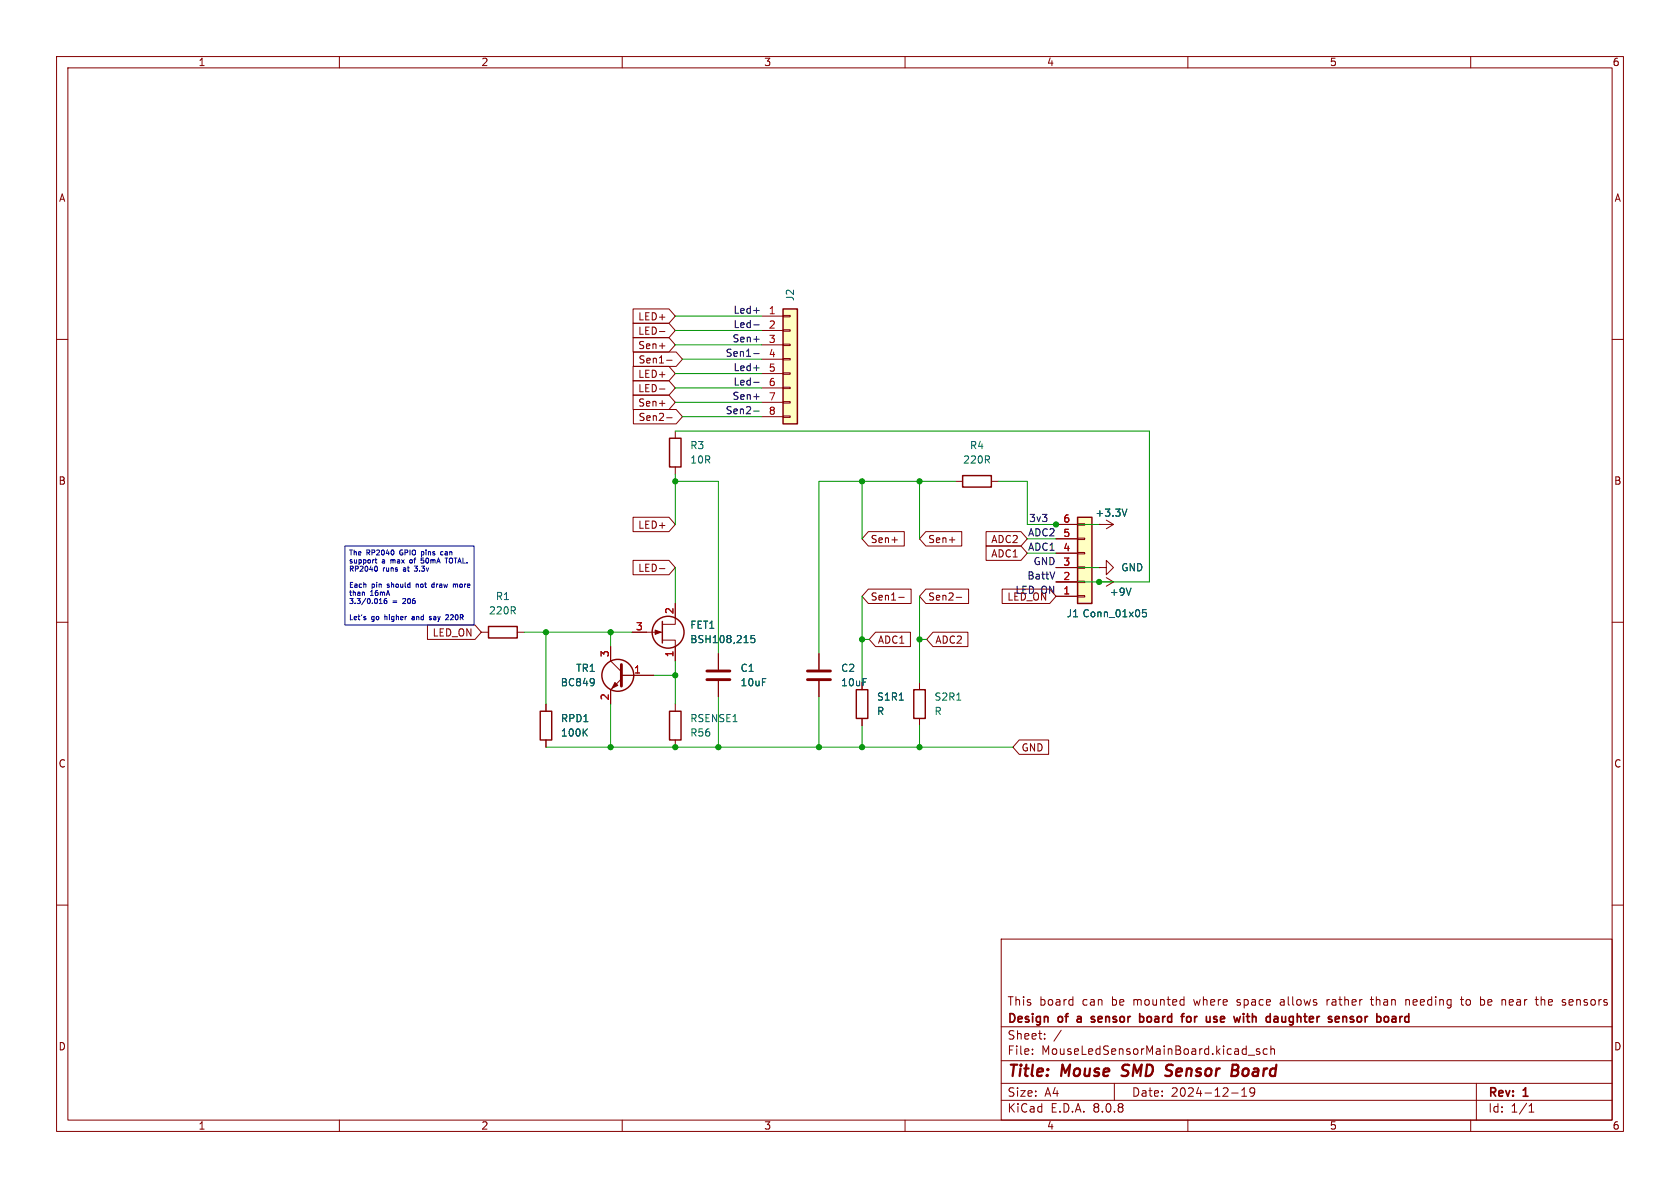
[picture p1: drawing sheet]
<svg xmlns="http://www.w3.org/2000/svg" width="297mm" height="210mm" viewBox="0 0 297 210" stroke-linecap="round" stroke-linejoin="round" font-family="sans-serif">
<g fill="none" stroke="#840000" stroke-width=".18">
<path d="M10 10h277v190h-277zM12 12h273v186h-273zM60 10v2M110 10v2M160 10v2M210 10v2M260 10v2M10 60h2M119.4 76.2v1.3M285 60h2M119.4 82.6v1.2M168.9 85.1h1.3"/>
<path d="M175.3 85.1h1.2M194.3 92.7h.1M194.3 92.7h2.5M195.6 91.9l1.2 .8M196.8 92.7l-1.2 .8M10 110h2M85.1 111.8h1.3M91.4 111.8h1.3M107.9 114.3v2.5l2 1.9M109.9 119.4h5.7M111.8 111.8h5.3M117.1 113.2h2.3v3.6"/>
<path d="M119.4 106.7v3.7h-2.3M127 115.6v2.8M144.8 115.6v2.8M194.3 100.3h1.3v-1.2l1.2 1.2-1.2 1.3v-1.3M194.3 100.3h.1M285 110h2M96.5 124.5v1.2M96.5 130.8v1.3M109.9 120l-2 1.9v2.6M119.4 124.5v1.2M119.4 130.8v1.3M127 120.4v2.8"/>
<path d="M144.8 120.4v2.8M152.4 127v1.3M162.6 120.7v1.2M162.6 127v1.3M10 160h2M177 166h108v32h-108zM226.4 177.2v.4M234.6 176.7v1M234.9 176.7l-.3 .3M242.2 176.7h.6M242.5 176.2v1.3l.3 .2M248.5 176.7v1"/>
<path d="M249.1 176.8l-.4-.1-.2 .1M258.2 176.7h.5M258.4 176.2v1.3l.3 .2M261.9 176.7h.3l.3 .3-.1 .6-.5 .1M266.1 176.8l.1 .9M272.5 176.2v1.5M272.7 176.7l-.2 .1M277.6 176.7l-.2 .2v.6l.2 .2M278.1 177.1l-.7 .1M285 160h2M60 198v2M110 198v2"/>
<path d="M160 198v2M177 194.5h108M177 191.5h108M177 187.5h108M177 181.5h108M182.5 186.3v.1M182.5 185.5v.1M184.7 183.6v.1M184.7 182.8v.1M187.6 182.1l-1.3 2M197 191.5v3M210 198v2"/>
<path d="M217.7 193.2h1.2M219.5 193.8h.9M219.5 192.7l.5-.4v1.5M220.7 186.5h1.1M221.8 192.9l-.3 .3h-.3l-.2-.3 .1-.5 .4-.1 .2 .1a.99 .99 0 0 1-.3 1.4h-.3M222.7 185.5l-.4-.1-.2 .2 .1 .2 .5 .2v.3h-.6M224 185.5l-.4-.1-.3 .3v.4l.2 .2h.5M224.7 185.5l.2-.1 .3 .1 .1 .9M224.7 184.9v1.5M260 198v2M261 191.5v6.5M270.3 196.6h.9"/>
<path d="M270.3 195.5l.4-.4v1.5"/>
</g>
<path d="M198.3 190.1l.2 .1M198.6 188.4l-.1 .2v.4M206.5 189.2l.5 .2M207 190l-.3 .2h-.4M207.1 188.2l-.7 .1M217.8 189.2h.7M217.9 188.2h.7a.49 .49 0 0 1 .3 .5 .49 .49 0 0 1-.4 .5M218.5 189.2l.3 .1a.58 .58 0 0 1-.4 .9h-.7" fill="none" stroke="#840000" stroke-width=".4"/>
<g fill="none" stroke="#840000" stroke-width=".3">
<path d="M192.9 180l.7 .4-.3 .3-.4-.1M193.5 179.8l-.4-.1-.2 .2M201.5 179.2v1.5M201.6 179.7h.3l.3 .3-.1 .5-.5 .2M209.9 179.8l.4-.1 .3 .3v.4l-.3 .3-.4-.1-.1-.2v-.4zM214.8 179.7l.3 .1M219.8 179.2v.1M220.3 179.7h.6M220.6 179.2v1.3l.3 .2M227.3 179.7v1M237.6 179.7h.2l.3 .2v.8M239.1 179.7l-.3 .1-.1 .1 .1 .2 .3 .1"/>
<path d="M243.4 179.2v1.5M247.5 179.7v1M247.9 179.7l-.3 .1-.1 .2M190.5 180.2v.4M214.8 180.2l.3 .1 .1 .2-.2 .2h-.3M226.6 180.5l.2 .2 .5-.2M238.7 180.6l.4 .1"/>
</g>
<g fill="none" stroke="#840000" stroke-width=".25">
<path d="M118.4 77.5h2v5.1h-2zM170.2 84.1h5.1v2h-5.1zM86.4 110.7h5v2.1h-5zM117.1 109.9v3.8M95.5 125.7h2v5.1h-2zM118.4 125.7h2v5.1h-2zM151.4 121.9h2v5.1h-2zM161.5 121.9h2.1v5.1h-2.1z"/>
<circle cx="109.2" cy="119.4" r="2.82"/>
<circle cx="118.1" cy="111.8" r="2.82"/>
</g>
<path d="M199.2 90l-.4 1.3M133.4 112.3h-.6l-.1 .6 .2-.1 .4 .1 .2 .2-.1 .4-.2 .1-.5-.1M103.3 129.4l.5 .7M103.8 128.8l-.7 .8M104.9 120l.1 .1a1.07 1.07 0 0 1-.1 1M105.1 120.5l-.2 .2M159 123.8h.7M169.1 123.8h.8" fill="none" stroke="#006464" stroke-width=".18"/>
<path d="M109.9 117.5v3.8M125 118.6h4M142.7 118.6h4.1M125 120.1h4M142.7 120.1h4.1" fill="none" stroke="#840000" stroke-width=".51"/>
<g fill="#840000" stroke="#840000" stroke-width=".18">
<path d="M108.7 120.7l.5 .5-1 .5z"/>
<path d="M115.8 111.4l1 .4-1 .3z"/>
</g>
<path d="M190.5 91.4h2.5v15.3h-2.5z" fill="#ffffc2"/>
<path d="M186.7 97.8h3.8M186.7 95.3h3.8M186.7 92.7h3.8M190.5 92.6h1.3v.2h-1.3zM190.5 95.1h1.3v.3h-1.3zM190.5 97.7h1.3v.2h-1.3zM186.7 105.4h3.8M186.7 102.9h3.8M186.7 100.3h3.8M190.5 100.2h1.3v.3h-1.3zM190.5 102.7h1.3v.3h-1.3zM190.5 105.3h1.3v.2h-1.3z" fill="none" stroke="#840000" stroke-width=".18"/>
<path d="M190.5 91.4h2.5v15.3h-2.5z" fill="none" stroke="#840000" stroke-width=".25"/>
<path d="M202.6 107.8h-.6v.6l.1-.1h.5l.1 .2-.1 .4-.2 .1-.4-.1" fill="none" stroke="#006464" stroke-width=".18"/>
<path d="M138.4 54.6h2.6v20.3h-2.6z" fill="#ffffc2"/>
<g fill="none" stroke="#840000" stroke-width=".18">
<path d="M111.9 57.1h6.4l1.1 1.3-1.1 1.3h-6.4zM111.9 54.6h6.4l1.1 1.3-1.1 1.3h-6.4zM111.9 59.7h6.4l1.1 1.3-1.1 1.2h-6.4zM116.6 58.6h.9M134.6 55.9h3.8M134.6 58.4h3.8M138.4 58.3h1.3v.2h-1.3zM138.4 55.8h1.3v.2h-1.3zM111.9 69.8h6.4l1.1 1.3-1.1 1.3h-6.4zM111.9 67.3h6.4l1.1 1.3-1.1 1.3h-6.4zM111.9 64.8h6.4l1.1 1.2-1.1 1.3h-6.4zM112 62.2h7.5l1.1 1.3-1.1 1.3h-7.5z"/>
<path d="M112 72.4h7.5l1.1 1.3-1.1 1.2h-7.5zM116.6 71.3h.9M116.6 68.8h.9M116.6 61.1h.9M117.9 63.7h.9M117.9 73.8h.9M134.6 61h3.8M134.6 63.5h3.8M134.6 66h3.8M134.6 68.6h3.8M134.6 71.1h3.8M134.6 73.7h3.8"/>
<path d="M138.4 73.5h1.3v.3h-1.3zM138.4 71h1.3v.2h-1.3zM138.4 68.5h1.3v.2h-1.3zM138.4 65.9h1.3v.3h-1.3zM138.4 63.4h1.3v.2h-1.3zM138.4 60.8h1.3v.3h-1.3zM111.9 91.4h6.4l1.1 1.3-1.1 1.3h-6.4zM111.9 99.1h6.4l1.1 1.2-1.1 1.3h-6.4zM153.5 94h6.4v2.5h-6.4l-1.1-1.2zM157.7 95.4h.9M163.7 94h6.3v2.5h-6.3l-1.1-1.2zM167.8 95.4h1"/>
<path d="M174.3 96.5h6.2l1.1 1.3-1.1 1.3h-6.2zM174.3 94h6.2l1.1 1.3-1.1 1.2h-6.2zM186.7 97.8h3.8M186.7 95.3h3.8M186.7 92.7h3.8M194.3 92.7h.1M75.6 110.5h8.4l1.1 1.3-1.1 1.2h-8.4zM107.9 114.3v2.5M109.9 119.4h5.7M111.8 111.8h2.5M116.6 100.5h.9M119.4 106.7v2.5"/>
<path d="M119.4 114.3v2.5M127 115.6v2.8M144.8 115.6v2.8M153.5 104.1h7.6v2.6h-7.6l-1.1-1.3zM154.8 111.8h6.2v2.5h-6.2l-1.1-1.3zM158.9 105.6h1M163.7 104.1h7.5v2.6h-7.5l-1.1-1.3zM164.9 111.8h6.2v2.5h-6.2l-1.1-1.3zM169 105.6h1M177.2 104.1h8.4l1.1 1.3-1.1 1.3h-8.4zM186.7 102.9h3.8M186.7 105.4h3.8"/>
<path d="M186.7 100.3h3.8M194.3 102.9h.1M194.3 100.3h.1M194.3 102.9h2.5M195.6 102.1l1.2 .8M196.8 102.9l-1.2 .7M96.5 124.5v1.2M96.5 130.8v1.3M107.9 121.9v2.6M127 120.4v2.8M144.8 120.4v2.8M152.4 127v1.3"/>
<path d="M180.2 130.8h5.2v2.6h-5.2l-1.1-1.3z"/>
</g>
<path d="M138.4 54.6h2.6v20.3h-2.6z" fill="none" stroke="#840000" stroke-width=".25"/>
<path d="M199.2 90l-.4 1.3M133.4 112.3h-.6l-.1 .6 .2-.1 .4 .1 .2 .2-.1 .4-.2 .1-.5-.1M199.9 104l-.4 1.2M202.6 107.8h-.6v.6l.1-.1h.5l.1 .2-.1 .4-.2 .1-.4-.1M103.3 129.4l.5 .7M103.8 128.8l-.7 .8M104.9 120l.1 .1a1.07 1.07 0 0 1-.1 1M105.1 120.5l-.2 .2M159 123.8h.7" fill="none" stroke="#006464" stroke-width=".18"/>
<path d="M133.2 57.4h1M133.2 60h1M133.2 54.9h1M133.2 70.1h1M133.2 72.7h1M133.2 65h1M133.2 67.6h1M133.2 62.5h1M186.5 101.1l-.5 1.3" fill="none" stroke="#0f0f0f" stroke-width=".18"/>
<g fill="none" stroke="#0000c2" stroke-width=".18">
<path d="M61 96.5h22.8v14h-22.8zM66.4 98.7v.7l.2 .1M68.5 97.2l-.2 .6M72.6 98.9l-.2 .2v.3l.3 .1M74.4 99.5h.5M74.5 97.5v.9M74.5 98.1h.3M74.8 97.5l-.3 .1M74.9 98.7h-.4l-.1 .4 .4-.1M78.3 97.6l-.2-.1-.2 .2 .1 .4h.3M79.4 98.9l.1 .5M64.3 104.7l.1 .1v.5"/>
<path d="M64.6 109.3l.1 .1-.1 .2M64.6 109h.1M64.7 105.8l-.8 1.1M65.6 100l-.2 .7M66.4 100.1a.47 .47 0 0 1 .3 .4 .47 .47 0 0 1-.3 .5M67.1 106.7h.5M67.3 105.8v.9M67.9 106v.6h.5l-.1-.4-.2-.1-.2 .2M71.3 105.9h.3M72.1 100.1v.7M72.2 105.9h.2M73.1 109h-.2"/>
<path d="M73.2 109.2l-.4 .1 .1 .2 .3 .1M73.2 100.9l.4 .1M73.3 105.8l-.2 .1M73.6 103.2v.6M73.8 100.1l-.3 .3M73.8 103.2l-.2 .1M74.5 100.1h.6l-.3 .3M75.2 102.9v.8M76.2 109h-.2l-.1 .1 .3 .2v.2h-.3M76.8 103.3l-.3-.1-.2 .2 .1 .4h.4M76.8 102.9v.9M78.8 108.8l.3-.1 .2 .2-.6 .7h.6"/>
<path d="M80.3 103.2l.2 .2M80.5 103.4l.1-.2 .3 .2M80.5 103.4v.4"/>
</g>
<g fill="none" stroke="#009600" stroke-width=".18">
<path d="M119.4 58.4h15.2M119.4 55.9h15.2M119.4 61h15.2M119.4 71.1h15.2M119.4 66h15.2M119.4 76.2h83.8v26.7h-16.5M119.4 68.6h15.2M120.6 73.7h14M120.6 63.5h14M119.4 83.8v8.9M119.4 85.1h7.6v30.5M152.4 85.1v10.2"/>
<path d="M162.6 85.1v10.2M168.9 85.1h-24.1v30.5M176.5 85.1h5.1v7.6h12.7M181.6 95.3h5.1M181.6 97.8h5.1M92.7 111.8h19.1M96.5 111.8v12.7M107.9 111.8v2.5M115.6 119.4h3.8M119.4 100.3v6.4M119.4 116.8v7.7M152.4 105.4v15.3"/>
<path d="M152.4 113h1.3M162.6 113h1.2M162.6 105.4v15.3M186.7 100.3h7.6M96.5 132.1h82.6M107.9 124.5v7.6M127 123.2v8.9M144.8 123.2v8.9M152.4 128.3v3.8M162.6 128.3v3.8"/>
</g>
<g fill="#009600" stroke="#009600" stroke-width=".18">
<circle cx="107.9" cy="111.8" r=".46"/>
<circle cx="107.9" cy="132.1" r=".46"/>
<circle cx="127" cy="132.1" r=".46"/>
<circle cx="144.8" cy="132.1" r=".46"/>
<circle cx="119.4" cy="132.1" r=".46"/>
<circle cx="119.4" cy="119.4" r=".46"/>
<circle cx="96.5" cy="111.8" r=".46"/>
<circle cx="152.4" cy="132.1" r=".46"/>
<circle cx="162.6" cy="132.1" r=".46"/>
<circle cx="162.6" cy="113" r=".46"/>
<circle cx="119.4" cy="85.1" r=".46"/>
<circle cx="152.4" cy="85.1" r=".46"/>
<circle cx="152.4" cy="113" r=".46"/>
<circle cx="162.6" cy="85.1" r=".46"/>
<circle cx="194.3" cy="102.9" r=".46"/>
<circle cx="186.7" cy="92.7" r=".46"/>
</g>
<g font-size="2.8" fill="#840000">
<text x="178" y="190.9">Title:</text>
<text x="187.7" y="190.9">Mouse</text>
<text x="199.2" y="190.9">SMD</text>
<text x="207.7" y="190.9">Sensor</text>
<text x="220.2" y="190.9">Board</text>
</g>
<g font-size="2.1" fill="#840000">
<text x="178" y="178">This</text>
<text x="183.7" y="178">board</text>
<text x="191.4" y="178">can</text>
<text x="196.7" y="178">be</text>
<text x="200.6" y="178">mounted</text>
<text x="211.5" y="178">where</text>
<text x="219.2" y="178">space</text>
<text x="227" y="178">allows</text>
<text x="235.4" y="178">rather</text>
<text x="243.4" y="178">than</text>
<text x="249.6" y="178">needing</text>
<text x="259.7" y="178">to</text>
<text x="263.2" y="178">be</text>
<text x="267.1" y="178">near</text>
<text x="273.3" y="178">the</text>
<text x="278.1" y="178">sensors</text>
<text x="178" y="184">Sheet:</text>
<text x="178" y="181.2">Design</text>
<text x="187.2" y="181.2">of</text>
<text x="191.1" y="181.2">a</text>
<text x="194.2" y="181.2">sensor</text>
<text x="203.3" y="181.2">board</text>
<text x="211.4" y="181.2">for</text>
<text x="216.3" y="181.2">use</text>
<text x="221.9" y="181.2">with</text>
<text x="228.2" y="181.2">daughter</text>
<text x="239.8" y="181.2">sensor</text>
<text x="248.9" y="181.2">board</text>
<text x="178" y="186.7">File:</text>
<text x="184.1" y="186.7">MouseLedSensorMainBoard.kicad_sch</text>
<text x="178" y="196.9">KiCad</text>
<text x="178" y="194.1">Size:</text>
<text x="184.7" y="194.1">A4</text>
<text x="185.7" y="196.9">E.D.A.</text>
<text x="193.3" y="196.9">8.0.8</text>
<text x="200" y="194.1">Date:</text>
<text x="207" y="194.1">2024-12-19</text>
<text x="263" y="194.3">Rev:</text>
<text x="263" y="196.9">Id:</text>
<text x="267.1" y="196.9">1/1</text>
<text x="269.4" y="194.3">1</text>
</g>
<g font-size="1.8" fill="#840000">
<text x="35" y="11.9">1</text>
<text x="85" y="11.9">2</text>
<text x="135" y="11.9">3</text>
<text x="185" y="11.9">4</text>
<text x="235" y="11.9">5</text>
<text x="285" y="11.9">6</text>
<text x="10.3" y="35.9">A</text>
<text x="285.3" y="35.9">A</text>
<text x="112.7" y="59.4">LED-</text>
<text x="112.7" y="56.8">LED+</text>
<text x="112.7" y="61.9">Sen+</text>
<text x="112.8" y="64.5">Sen1-</text>
<text x="112.7" y="69.5">LED-</text>
<text x="112.7" y="67">LED+</text>
<text x="112.7" y="72.1">Sen+</text>
<text x="112.8" y="74.6">Sen2-</text>
<text x="10.3" y="85.9">B</text>
<text x="285.3" y="85.9">B</text>
<text x="112.7" y="93.7">LED+</text>
<text x="112.7" y="101.3">LED-</text>
<text x="153.8" y="96.2">Sen+</text>
<text x="164" y="96.2">Sen+</text>
<text x="175.1" y="98.7">ADC1</text>
<text x="175.1" y="96.2">ADC2</text>
<text x="153.8" y="106.4">Sen1-</text>
<text x="164" y="106.4">Sen2-</text>
<text x="76.4" y="112.7">LED_ON</text>
<text x="155.1" y="114">ADC1</text>
<text x="165.3" y="114">ADC2</text>
<text x="10.3" y="135.9">C</text>
<text x="180.5" y="133">GND</text>
<text x="285.3" y="135.9">C</text>
<text x="10.3" y="185.9">D</text>
<text x="285.3" y="185.9">D</text>
<text x="35" y="199.9">1</text>
<text x="85" y="199.9">2</text>
<text x="135" y="199.9">3</text>
<text x="185" y="199.9">4</text>
<text x="235" y="199.9">5</text>
<text x="285" y="199.9">6</text>
</g>
<g font-size="1.8" fill="#006464">
<text x="140.6" y="53.3" transform="rotate(-90 140.6 53.3)">J2</text>
<text x="121.9" y="79.6">R3</text>
<text x="121.9" y="82.1">10R</text>
<text x="170.2" y="82.1">220R</text>
<text x="171.4" y="79.6">R4</text>
<text x="193.6" y="91.5">+3.3V</text>
<text x="198.1" y="101.2">GND</text>
<text x="87.6" y="106.3">R1</text>
<text x="196.1" y="105.5">+9V</text>
<text x="86.3" y="108.8">220R</text>
<text x="121.9" y="111.4">FET1</text>
<text x="121.9" y="113.9">BSH108,215</text>
<text x="188.5" y="109.3">J1 Conn_01x05</text>
<text x="101.8" y="119">TR1</text>
<text x="130.8" y="119">C1</text>
<text x="148.6" y="119">C2</text>
<text x="99" y="121.5">BC849</text>
<text x="130.8" y="121.5">10uF</text>
<text x="148.6" y="121.5">10uF</text>
<text x="154.9" y="124.1">S1R1</text>
<text x="165.1" y="124.1">S2R1</text>
<text x="99.1" y="127.9">RPD1</text>
<text x="99.1" y="130.4">100K</text>
<text x="121.9" y="127.9">RSENSE1</text>
<text x="121.9" y="130.4">R56</text>
<text x="154.9" y="126.6">R</text>
<text x="165.1" y="126.6">R</text>
</g>
<g font-size="1.8" fill="#0f0f0f">
<text x="129.6" y="58.1">Led-</text>
<text x="129.6" y="55.5">Led+</text>
<text x="128.2" y="63.2">Sen1-</text>
<text x="129.4" y="60.6">Sen+</text>
<text x="129.6" y="65.7">Led+</text>
<text x="129.4" y="70.8">Sen+</text>
<text x="129.6" y="68.2">Led-</text>
<text x="128.2" y="73.3">Sen2-</text>
<text x="181.6" y="94.9">ADC2</text>
<text x="181.8" y="92.4">3v3</text>
<text x="181.6" y="97.4">ADC1</text>
<text x="182.6" y="100">GND</text>
<text x="178" y="106.4">LED_ON</text>
<text x="179.4" y="105.1">LED ON 1</text>
<text x="181.5" y="102.5">BattV</text>
</g>
<g font-size="1.8" fill="#a90000">
<text x="135.8" y="55.6">1</text>
<text x="135.8" y="58.2">2</text>
<text x="135.8" y="60.7">3</text>
<text x="135.8" y="63.2">4</text>
<text x="135.8" y="65.8">5</text>
<text x="135.8" y="68.3">6</text>
<text x="135.8" y="70.9">7</text>
<text x="135.8" y="73.4">8</text>
<text x="187.9" y="95">5</text>
<text x="187.9" y="92.5">6</text>
<text x="187.9" y="100.1">3</text>
<text x="187.9" y="97.5">4</text>
<text x="187.9" y="102.6">2</text>
<text x="187.9" y="105.2">1</text>
<text x="112.3" y="111.5">3</text>
<text x="119.1" y="108.7" transform="rotate(-90 119.1 108.7)">2</text>
<text x="107.7" y="116.3" transform="rotate(-90 107.7 116.3)">3</text>
<text x="112" y="119.1">1</text>
<text x="119.1" y="116.3" transform="rotate(-90 119.1 116.3)">1</text>
<text x="107.7" y="123.9" transform="rotate(-90 107.7 123.9)">2</text>
</g>
<g font-size="1.2" fill="#0000c2">
<text x="61.6" y="98.5">The</text>
<text x="61.6" y="100">support</text>
<text x="61.6" y="101.4">RP2040</text>
<text x="64.8" y="98.5">RP2040</text>
<text x="67.6" y="100">a</text>
<text x="67.7" y="101.4">runs</text>
<text x="69.3" y="100">max</text>
<text x="70.9" y="98.5">GPIO</text>
<text x="71.6" y="101.4">at</text>
<text x="73" y="100">of</text>
<text x="73.9" y="101.4">3.3v</text>
<text x="75" y="98.5">pins</text>
<text x="75.3" y="100">50mA</text>
<text x="78.7" y="98.5">can</text>
<text x="79.9" y="100">TOTAL.</text>
<text x="61.6" y="104.3">Each</text>
<text x="61.6" y="105.7">than</text>
<text x="61.6" y="107.1">3.3/0.016</text>
<text x="65.5" y="105.7">16mA</text>
<text x="65.8" y="104.3">pin</text>
<text x="68.7" y="104.3">should</text>
<text x="69.4" y="107.1">=</text>
<text x="71.5" y="107.1">206</text>
<text x="74.1" y="104.3">not</text>
<text x="77.2" y="104.3">draw</text>
<text x="81.2" y="104.3">more</text>
<text x="61.6" y="110">Let's</text>
<text x="65.7" y="110">go</text>
<text x="68.3" y="110">higher</text>
<text x="73.4" y="110">and</text>
<text x="76.8" y="110">say</text>
<text x="79.9" y="110">220R</text>
</g>
</svg>
